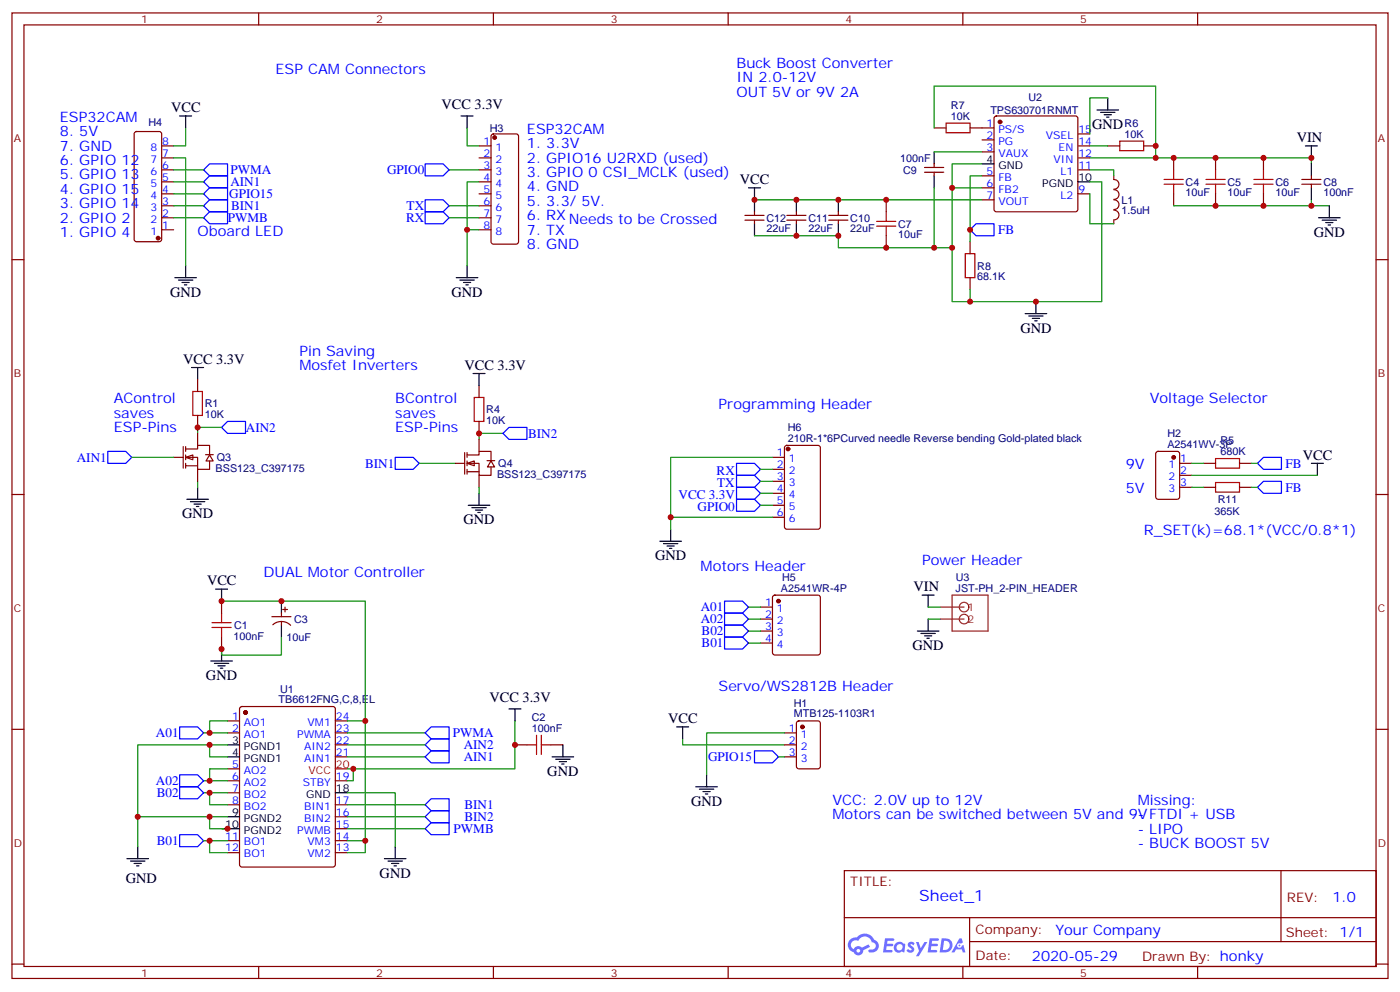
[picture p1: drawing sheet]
<svg xmlns="http://www.w3.org/2000/svg" width="412mm" height="292mm" viewBox="0 0 412 292" stroke-linecap="round" stroke-linejoin="round" font-family="sans-serif">
<g fill="none" stroke="#870000" stroke-width=".35">
<path d="M3.5 3.8h405.4v284.3h-405.4zM7.1 7.3h398.2v277.3h-398.2zM76.2 3.8v3.5M145.3 3.8v3.5M214.5 3.8v3.5M283.6 3.8v3.5M352.8 3.8v3.5M3.5 76.5h3.6M405.3 76.5h3.6M3.5 145.6h3.6M405.3 145.6h3.6M3.5 214.8h3.6"/>
<path d="M405.3 214.8h3.6M248.7 256.4h156.6v28.2h-156.6zM377.3 256.4v20.9M248.7 270.2h156.5M285.6 277.3h119.6M285.6 270.2v14.2M3.5 283.9h3.6M76.2 284.6v3.5M145.3 284.6v3.5M214.5 284.6v3.5M283.6 284.6v3.5M352.8 284.6v3.5"/>
<path d="M405.3 283.9h3.6"/>
</g>
<g fill="#5487ff">
<path d="M267.7 277.6a1.22 1.22 0 0 1 1.7 .2l-.4 .6a.47 .47 0 0 0-.3-.4 .47 .47 0 0 0-.5 .2l.1 .2a1.14 1.14 0 0 1 .8 1.8 1.14 1.14 0 0 1-1.9 0l-.2-.2 .5-.6 .7 .5a.29 .29 0 0 0 .3-.3 .29 .29 0 0 0-.2-.3 1.04 1.04 0 0 1-.6-1.7z"/>
<path d="M260.7 276.3h2.4l.3 .2-.2 .5-1.8 .1-.1 .8h1.5l.3 .4-.3 .4h-1.6l-.2 1.1h1.7l.2 .3-.2 .3-2.6 .1z"/>
<path d="M273.8 276.3h2.4l.3 .2-.1 .5-1.8 .1-.2 .8h1.6l.3 .4-.4 .4h-1.6l-.1 1.1h1.7l.2 .3-.2 .3-2.6 .1z"/>
<path d="M282.6 276.3h.7l.3 1.3-.6 .3a.69 .69 0 0 0-1 .3 .69 .69 0 0 0 .4 .9 .69 .69 0 0 0 .9-.6l.5-.2 .6 2.2h-.8l-.2-.9h-1.8l-.5 .9h-.8z"/>
<path d="M269.8 277.4h.8l.6 1.8 1.1-1.8h.9l-2.6 4.2h-.8l.9-1.5z"/>
<path d="M277.4 276.3l-.6 4.2h1.3a2.11 2.11 0 0 0 2.5-2.1 2.11 2.11 0 0 0-2.5-2.1zM278.1 277.1a1.39 1.39 0 0 1 1.7 1.4 1.39 1.39 0 0 1-1.8 1.3h-.3z"/>
<path d="M263.7 277.9a1.54 1.54 0 0 0-.1 2.2 1.54 1.54 0 0 0 2.2 .1l.6 .3 .3-2.3-.2-.3h-.4a1.49 1.49 0 0 0-2.4 0zM264 278.9a.94 .94 0 0 1 1.8 0 .94 .94 0 0 1-1.8 0z"/>
<path d="M250.4 276.7a2.18 2.18 0 0 0 1.1 3.7 1.44 1.44 0 0 0 1.6 .9 1.44 1.44 0 0 0 1.2-1.4l2-1.1-.5-.7-1.9 1a1.47 1.47 0 0 0-2.4 .4 1.39 1.39 0 0 1-.7-1.9 1.39 1.39 0 0 1 2-.5 2.12 2.12 0 0 1 2.2-1.3 2.12 2.12 0 0 1 1.9 1.7 1.14 1.14 0 0 1 1.1 1.4 1.14 1.14 0 0 1-1.7 .7 .43 .43 0 0 0-.5 .4 .43 .43 0 0 0 .4 .5 1.98 1.98 0 0 0 2.5-1.2 1.98 1.98 0 0 0-1.2-2.6 3.1 3.1 0 0 0-5.3-.6l-.9 .1zM252.3 280a.55 .55 0 0 1 1.1 0 .55 .55 0 0 1-1.1 0z"/>
<circle cx="282.6" cy="278.4" r=".26"/>
</g>
<g fill="#870000" stroke="#870000" stroke-width=".35">
<circle cx="72.3" cy="209.8" r=".53"/>
<circle cx="145.7" cy="40.5" r=".53"/>
<circle cx="46.6" cy="70.1" r=".53"/>
<circle cx="229.3" cy="177" r=".53"/>
<circle cx="294.6" cy="35.9" r=".53"/>
<circle cx="345.7" cy="134.7" r=".53"/>
<circle cx="232.1" cy="132.2" r=".53"/>
</g>
<g fill="none" stroke="#870000" stroke-width=".35">
<path d="M39.7 38.9l.5-.2h6.7l.7 .5v31.3l-.2 .5-.5 .2h-6.7l-.5-.2-.2-.5v-31.1zM144.9 39.6l.4-.2h6.7l.7 .5 .1 31.3-.3 .5-.5 .2h-6.7l-.5-.2-.2-.5v-31.1zM275.2 37.7h3.5M285.8 37.7h7M293 34.4l.5-.3h23.3l.5 .3 .2 .5v26.8l-.2 .5-.5 .2h-23.3l-.5-.3-.2-.4v-26.8zM317.5 39.4h3.5M47.6 43h3.6M47.6 46.5h3.6M47.6 50h3.6M47.6 53.6h3.6M47.6 57.1h3.6M141.1 43h3.5"/>
<path d="M141.1 46.5h3.5M141.1 50h3.5M141.1 53.6h3.5M141.1 57.1h3.5M261.1 58.8v3.6M272.3 50.7h5.7M272.3 49.3h5.7M275.2 48.3v1M275.2 50.7v1.1M289.3 41.2h3.5M289.3 44.7h3.5M289.3 51.8h3.5"/>
<path d="M289.3 55.3h3.5M289.3 58.8h3.5M317.5 43h3.5M317.5 46.5h3.5M317.5 50h3.5M317.5 57.1h3.5M326.3 43h3.5M328.1 51.8v1.1a1.41 1.41 0 0 1 1.5 1.4 1.41 1.41 0 0 1-1.5 1.4M328.1 55.9a1.41 1.41 0 0 1 1.5 1.4 1.41 1.41 0 0 1-1.5 1.4M328.1 58.9a1.41 1.41 0 0 1 1.5 1.4 1.41 1.41 0 0 1-1.5 1.4M336.9 43h3.5M345.7 46.5v3.5"/>
<path d="M345.7 57.1v3.5M358.1 46.5v3.5M358.1 57.1v3.5M372.2 46.5v3.5M372.2 57.1v3.5M383.5 54.3h5.6M383.5 52.8h5.6M386.3 51.8v1M386.3 54.3v1M47.6 60.6h3.6M47.6 64.1h3.6M47.6 67.7h3.6"/>
<path d="M141.1 60.6h3.5M141.1 64.1h3.5M141.1 67.7h3.5M219.4 63.4h5.7M219.4 64.8h5.7M222.2 62.4v1M222.2 64.8v1.1M231.8 63.4h5.6M231.8 64.8h5.6M234.6 62.4v1M234.6 64.8v1.1M244.1 63.4h5.7"/>
<path d="M244.1 64.8h5.7M246.9 62.4v1M246.9 64.8v1.1M261.1 69.4v3.6M285.8 71.2v3.5M328.1 64.8v1.1M328.1 61.9a1.41 1.41 0 0 1 1.5 1.4 1.41 1.41 0 0 1-1.5 1.4M285.8 81.8v3.5M58.2 111.8v3.5M141.1 113.5v3.6M58.2 122.3v3.6M141.1 124.1v3.5"/>
<path d="M227.5 134.7h3.6M227.5 138.2h3.6M231.3 131.4l.5-.2h9.1l.7 .4 .1 23.6-.5 .6-9.4 .1-.7-.5v-23.5zM340.7 133.1l.4-.2h5.7l.6 .5 .1 12.9-.5 .7h-5.9l-.6-.4-.1-13zM347.5 136.5h3.5M347.5 140h3.5M354.5 136.5h3.6M365.1 136.5h3.6M227.5 141.7h3.6M227.5 145.3h3.6M227.5 148.8h3.6M227.5 152.3h3.6"/>
<path d="M347.5 143.5h3.5M354.5 143.5h3.6M365.1 143.5h3.6M65.3 177v3.6M83.3 179.5h1.4M84 178.8v1.4M224 178.8h3.5M227.8 175.5l.4-.2h12.7l.5 .2 .3 .5v16.2l-.3 .5-.5 .2h-12.7l-.5-.2-.2-.5v-16.2zM65.3 187.6v3.5M80.1 181.6h5.6M80.4 184a3.8 3.8 0 0 1 5.2 .2M82.9 180.6v1"/>
<path d="M82.9 183v1.1M224 182.3h3.5M224 185.8h3.5M224 189.4h3.5M67 212.3h3.6M67 215.8h3.6M70.8 208.3l.5-.2h26.8l.6 .4 .1 46.1-.5 .7h-27l-.7-.4v-46.1zM98.8 212.3h3.5M98.8 215.8h3.5M98.8 219.4h3.5M151.7 219.4h3.5M162.3 219.4h3.5"/>
<path d="M67 226.4h3.6M67 229.9h3.6M67 233.5h3.6M67 237h3.6M98.8 229.9h3.5M98.8 237h3.5M98.8 222.9h3.5M67 247.6h3.6M67 251.1h3.6M98.8 247.6h3.5M98.8 251.1h3.5M98.8 244.1h3.5"/>
<path d="M98.8 240.5h3.5"/>
</g>
<g fill="none" stroke="#000" stroke-width=".35">
<path d="M52.9 34.1h3.5M54.7 34.1v3.6M135.8 34.1h3.5M137.6 34.1v3.6M323.1 32.4h6.4M324.2 33.1h4.2M325.3 33.8h2.1M326 34.5h.7M326.3 28.9v3.5M220.5 55.3h3.5M222.2 55.3v7.1M234.6 58.8v3.6"/>
<path d="M246.9 58.8v3.6M275.2 44.7v3.6M275.2 51.8v3.5M289.3 48.3h3.5M317.5 53.6h3.5M384.5 43h3.6M386.3 43v3.5M386.3 48.3v3.5M386.3 55.3v3.5M54.7 78.2v3.6M137.6 78.2v3.6M222.2 65.9v3.5"/>
<path d="M234.6 65.9v3.5M246.9 65.9v3.5M388.4 64.1h6.4M389.5 64.8h4.2M390.5 65.5h2.1M391.2 66.3h.7M391.6 60.6v3.5M51.5 81.8h6.4M52.6 82.5h4.2M53.6 83.2h2.1M54.3 83.9h.7M134.4 81.8h6.4"/>
<path d="M135.5 82.5h4.2M136.5 83.2h2.1M137.2 83.9h.7M302 92.4h6.3M303 93.1h4.3M304.1 93.8h2.1M304.8 94.5h.7M305.2 88.8v3.6M56.4 108.2h3.6M58.2 108.2v3.6M139.3 110h3.6M141.1 110v3.5"/>
<path d="M386.3 136.5h3.5M388.1 136.5v3.5M55 147h6.4M56.1 147.7h4.2M57.1 148.4h2.2M57.9 149.2h.7M58.2 143.5v3.5M137.9 148.8h6.4M139 149.5h4.2M140.1 150.2h2.1M140.8 150.9h.7M141.1 145.3v3.5"/>
<path d="M194.4 159.4h6.3M197.6 155.9v3.5M63.5 173.5h3.5M65.3 173.5v3.5M82.9 177v3.6M195.4 160.1h4.3M196.5 160.8h2.1M197.2 161.5h.7M271.6 175.3h3.6M273.4 175.3v3.5M62.1 194.7h6.3M63.1 195.4h4.3"/>
<path d="M64.2 196.1h2.1M64.9 196.8h.7M65.3 191.1v3.6M82.9 184.1v3.5M270.2 185.8h6.4M271.3 186.5h4.2M272.3 187.3h2.2M273 188h.8M273.4 182.3v3.5M67 219.4h3.6M149.9 208.8h3.6M151.7 208.8v3.5"/>
<path d="M165.8 219.4v3.5M199.3 214.1h3.5M201.1 214.1v3.5M67 222.9h3.6M98.8 233.5h3.5M162.6 222.9h6.4M163.7 223.6h4.2M164.7 224.3h2.2M165.5 225h.7M205 231.7h6.3M206 232.4h4.3M207.1 233.1h2.1"/>
<path d="M207.8 233.8h.7M208.1 228.2v3.5M37.4 252.9h6.3M38.5 253.6h4.2M39.5 254.3h2.1M40.2 255h.7M40.6 249.3v3.6M67 240.5h3.6M67 244.1h3.6M113.2 252.9h6.4M114.3 253.6h4.2M115.4 254.3h2.1"/>
<path d="M116.1 255h.7M116.4 249.3v3.6"/>
</g>
<path d="M98.8 226.4h3.5" fill="none" stroke="#f00" stroke-width=".35"/>
<g fill="none" stroke="#008700" stroke-width=".35">
<path d="M54.7 37.7v5.3h-3.5M137.6 37.7v5.3h3.5M275.2 37.7v-12.4h65.2v21.2M326.3 28.9h-5.3v10.5M51.2 46.5h3.5v31.7M51.2 50h8.8M51.2 53.6h8.8M51.2 57.1h8.8M132.3 50h8.8M141.1 53.6h-3.5v24.6M222.2 58.8h67.1M275.2 55.3v17.7h-28.3v-3.6h-24.7"/>
<path d="M275.2 44.7h14.1M280.5 55.3h8.8M289.3 48.3h-8.8v24.7h-5.3M289.3 51.8h-3.5v19.4M321 50h7.1v1.8M321 57.1v8.8h7.1M321 46.5h65.3v1.8M321 53.6h3.6v35.2h-44.1v-15.8M321 43h5.3M386.3 58.8v1.8M51.2 60.6h8.8M51.2 64.1h8.8"/>
<path d="M137.6 67.7h3.5M345.7 60.6h45.9M285.8 85.3v3.5M65.3 125.9h-7.1v1.7M148.2 127.6h-7.1v1.8M227.5 134.7h-29.9v21.2M351 136.5h3.5M351 140h37.1M368.7 136.5h1.7M58.2 141.7v1.8M197.6 152.3h29.9M351 143.5h3.5"/>
<path d="M368.7 143.5h1.7M65.3 177h42.3v74.1h-5.3M220.5 178.8h3.5M273.4 178.8h3.5M82.9 187.6v5.3h-17.6v-1.8M220.5 182.3h3.5M220.5 185.8h3.5M220.5 189.4h3.5M273.4 182.3h3.5M60 215.8h7M61.7 219.4v3.5h5.3M67 212.3h-5.3v3.5"/>
<path d="M67 219.4h-26.4v29.9M102.3 212.3h5.3M102.3 215.8h22.9M102.3 219.4h22.9M151.7 212.3v14.1h-49.4M201.1 217.6v1.8h30M60 229.9h7M60 233.5h7M61.7 233.5v3.5h5.3M67 226.4h-5.3v3.5M102.3 233.5h14.1v15.8M102.3 222.9h22.9"/>
<path d="M102.3 237h22.9M104.1 226.4v3.5h-1.8M40.6 240.5h26.4M60 247.6h1.7M61.7 240.5v3.6h5.3h-1.7M67 247.6h-5.3v3.5h5.3M102.3 247.6h5.3M102.3 240.5h22.9M102.3 244.1h22.9"/>
</g>
<g fill="none" stroke="#00f" stroke-width=".35">
<path d="M60 50l1.7-1.7h5.3v3.5h-5.3zM60 57.1l1.7-1.8h5.3v3.5h-5.3zM61.7 51.8h5.3v3.5h-5.3l-1.7-1.7zM125.2 58.8h5.3l1.8 1.8-1.8 1.8h-5.3zM125.2 48.3h5.3l1.8 1.7-1.8 1.8h-5.3zM60 60.6l1.7-1.8h5.3v3.6h-5.3zM60 64.1l1.7-1.7h5.3v3.5h-5.3zM125.2 62.4h5.3l1.8 1.7-1.8 1.8h-5.3zM285.8 67.7l1.7-1.8h5.3v3.5h-5.3zM31.7 132.9h5.3l1.8 1.8-1.8 1.8h-5.3zM65.3 125.9l1.7-1.8h5.3v3.5h-5.3zM116.4 134.7h5.3l1.8 1.8-1.8 1.7h-5.3z"/>
<path d="M148.2 127.6l1.7-1.7h5.3v3.5h-5.3zM217 140h5.2l1.8 1.7-1.8 1.8h-5.2zM217 136.5h5.2l1.8 1.7-1.8 1.8h-5.2zM370.4 136.5l1.8-1.8h5.3v3.5h-5.3zM217 147h5.2l1.8 1.8-1.8 1.8h-5.2zM217 143.5h5.2l1.8 1.8-1.8 1.7h-5.2zM370.4 143.5l1.8-1.8h5.3v3.6h-5.3zM213.4 177h5.3l1.8 1.8-1.8 1.8h-5.3zM213.4 180.6h5.3l1.8 1.7-1.8 1.8h-5.3zM213.4 184.1h5.3l1.8 1.7-1.8 1.8h-5.3zM213.4 187.6h5.3l1.8 1.8-1.8 1.7h-5.3zM52.9 214.1h5.3l1.8 1.7-1.8 1.8h-5.3z"/>
<path d="M125.2 215.8l1.8-1.7h5.3v3.5h-5.3zM125.2 219.4l1.8-1.8h5.3v3.5h-5.3zM52.9 228.2h5.3l1.8 1.7-1.8 1.8h-5.3zM52.9 231.7h5.3l1.8 1.8-1.8 1.7h-5.3zM125.2 222.9l1.8-1.8h5.3v3.5h-5.3zM125.2 237l1.8-1.8h5.3v3.6h-5.3zM222.2 221.1h5.3l1.8 1.8-1.8 1.7h-5.3zM52.9 245.8h5.3l1.8 1.8-1.8 1.7h-5.3zM125.2 244.1l1.8-1.8h5.3v3.5h-5.3zM125.2 240.5l1.8-1.7h5.3v3.5h-5.3z"/>
</g>
<g fill="none" stroke="#a10000" stroke-width=".35">
<path d="M278.7 36.3h7.1v2.8h-7.1zM329.8 41.6h7.1v2.8h-7.1zM342.9 52.8h5.6M342.9 54.3h5.6M345.7 50v2.8M345.7 54.3v2.8M355.2 52.8h5.7M355.2 54.3h5.7M358.1 50v2.8M358.1 54.3v2.8M369.4 52.8h5.6M369.4 54.3h5.6"/>
<path d="M372.2 50v2.8M372.2 54.3v2.8M258.2 65.2h5.7M258.2 66.6h5.7M261.1 62.4v2.8M261.1 66.6v2.8M284.3 74.7h2.9v7.1h-2.9zM56.8 115.3h2.8v7h-2.8zM139.7 117.1h2.8v7h-2.8zM358.1 135h7v2.9h-7zM358.1 142.1h7v2.8h-7zM62.4 184.8h5.7"/>
<path d="M62.4 183.4h5.7M65.3 180.6v2.8M65.3 184.8v2.8M155.2 219.4h2.8M158 216.5v5.7M159.5 216.5v5.7M159.5 219.4h2.8"/>
</g>
<g fill="none" stroke="#8c2424" stroke-width=".35">
<path d="M276.9 178.8h7.1M280.5 175.3h10.5v10.5h-10.5zM276.9 182.3h7.1"/>
<circle cx="284" cy="178.8" r="1.41"/>
<circle cx="284" cy="182.3" r="1.41"/>
</g>
<path d="M54.7 134.7l2.1-.7v1.4z" fill="#fff" stroke="#870000" stroke-width=".35"/>
<path d="M51.2 134.7h2.8M54 131.5v6.4M54.7 132.2h3.5v-1h3.5v2.8M54.7 134.7h3.5v3.5h3.5v-2.5M54.7 137.2h3.5M54.7 131.5v1.4M54.7 134v1.4M54.7 136.5v1.4M58.2 127.6v3.6M58.2 138.2v3.5M60.6 133.9h2.2M61.7 134l1.1 1.7h-2.1z" fill="none" stroke="#870000" stroke-width=".35"/>
<path d="M137.6 136.5l2.1-.8v1.5z" fill="#fff" stroke="#870000" stroke-width=".35"/>
<g fill="none" stroke="#870000" stroke-width=".35">
<path d="M134.1 136.5h2.8M136.9 133.3v6.3M137.6 134h3.5v-1.1h3.5v2.8M137.6 136.5h3.5v3.5h3.5v-2.5M137.6 138.9h3.5M137.6 133.3v1.4M137.6 135.7v1.5M137.6 138.2v1.4M141.1 129.4v3.5M141.1 140v3.5M143.5 135.7h2.2M144.6 135.7l1.1 1.8h-2.1z"/>
<path d="M231.1 215.8h3.5M231.1 219.4h3.5M234.8 212.5l.5-.2h5.6l.7 .4 .1 13-.5 .7h-5.9l-.6-.4-.1-13zM231.1 222.9h3.5"/>
</g>
<circle cx="236.4" cy="214.1" r=".53" fill="#870000" stroke="#870000" stroke-width=".35"/>
<path d="M132.3 60.6h8.8M132.3 64.1h8.8M38.8 134.7h12.4M123.5 136.5h10.6M224 138.2h3.5M141.1 143.5v1.8M224 141.7h3.5M224 148.8h3.5M224 145.3h3.5M231.1 215.8h-23v12.4M229.3 222.9h1.8" fill="none" stroke="#008700" stroke-width=".35"/>
<g fill="#c00">
<circle cx="197.6" cy="152.3" r=".88"/>
<circle cx="280.5" cy="55.3" r=".88"/>
<circle cx="305.2" cy="88.8" r=".88"/>
<circle cx="280.5" cy="73" r=".88"/>
<circle cx="222.3" cy="58.8" r=".88"/>
<circle cx="372.2" cy="46.5" r=".88"/>
<circle cx="386.3" cy="46.5" r=".88"/>
<circle cx="340.4" cy="46.5" r=".88"/>
<circle cx="340.4" cy="43" r=".88"/>
<circle cx="372.2" cy="60.6" r=".88"/>
<circle cx="358.1" cy="60.6" r=".88"/>
<circle cx="358.1" cy="46.5" r=".88"/>
<circle cx="345.7" cy="46.5" r=".88"/>
<circle cx="151.7" cy="219.4" r=".88"/>
<circle cx="65.3" cy="177" r=".88"/>
<circle cx="107.6" cy="247.6" r=".88"/>
<circle cx="107.6" cy="212.3" r=".88"/>
<circle cx="65.3" cy="191.1" r=".88"/>
<circle cx="58.2" cy="125.9" r=".88"/>
<circle cx="61.7" cy="247.6" r=".88"/>
<circle cx="61.7" cy="229.9" r=".88"/>
<circle cx="61.7" cy="233.5" r=".88"/>
<circle cx="61.7" cy="215.8" r=".88"/>
<circle cx="61.7" cy="219.4" r=".88"/>
<circle cx="67" cy="244.1" r=".88"/>
<circle cx="61.7" cy="240.5" r=".88"/>
<circle cx="137.6" cy="67.7" r=".88"/>
<circle cx="141.1" cy="127.6" r=".88"/>
<circle cx="40.6" cy="240.5" r=".88"/>
<circle cx="82.9" cy="177" r=".88"/>
<circle cx="386.3" cy="60.6" r=".88"/>
<circle cx="261.1" cy="73" r=".88"/>
<circle cx="275.2" cy="73" r=".88"/>
<circle cx="246.9" cy="69.4" r=".88"/>
<circle cx="234.6" cy="69.4" r=".88"/>
<circle cx="234.6" cy="58.8" r=".88"/>
<circle cx="246.9" cy="58.8" r=".88"/>
<circle cx="261.1" cy="58.8" r=".88"/>
<circle cx="285.8" cy="88.8" r=".88"/>
<circle cx="285.8" cy="67.7" r=".88"/>
<circle cx="104.1" cy="226.4" r=".88"/>
</g>
<text font-size="4.6" fill="#00f" x="270.8" y="265.4">Sheet_1</text>
<g font-size="4.2" fill="#00f">
<text x="81.1" y="21.8">ESP CAM Connectors</text>
<text x="217" y="20">Buck Boost Converter</text>
<text x="217" y="24.3">IN 2.0-12V</text>
<text x="217" y="28.5">OUT 5V or 9V 2A</text>
<text x="17.6" y="35.9">ESP32CAM</text>
<text x="17.6" y="40.1">8. 5V</text>
<text x="155.2" y="39.4">ESP32CAM</text>
<text x="17.6" y="44.4">7. GND</text>
<text x="155.2" y="43.7">1. 3.3V</text>
<text x="155.2" y="47.9">2. GPIO16 U2RXD (used)</text>
<text x="17.6" y="48.6">6. GPIO 12</text>
<text x="17.6" y="52.8">5. GPIO 13</text>
<text x="155.2" y="52.1">3. GPIO 0 CSI_MCLK (used)</text>
<text x="17.6" y="57.1">4. GPIO 15</text>
<text x="155.2" y="56.4">4. GND</text>
<text x="17.6" y="61.3">3. GPIO 14</text>
<text x="17.6" y="65.5">2. GPIO 2</text>
<text x="155.2" y="60.6">5. 3.3/ 5V.</text>
<text x="155.2" y="64.8">6. RX</text>
<text x="167.6" y="65.9">Needs to be Crossed</text>
<text x="17.6" y="69.8">1. GPIO 4</text>
<text x="58.2" y="69.4">Oboard LED</text>
<text x="155.2" y="69.1">7. TX</text>
<text x="155.2" y="73.3">8. GND</text>
<text x="88.2" y="104.7">Pin Saving</text>
<text x="88.2" y="108.9">Mosfet Inverters</text>
<text x="33.5" y="118.8">AControl</text>
<text x="116.4" y="118.8">BControl</text>
<text x="338.7" y="118.8">Voltage Selector</text>
<text x="33.5" y="123">saves</text>
<text x="116.4" y="123">saves</text>
<text x="211.7" y="120.6">Programming Header</text>
<text x="33.5" y="127.3">ESP-Pins</text>
<text x="116.4" y="127.3">ESP-Pins</text>
<text x="331.6" y="138.2">9V</text>
<text x="331.6" y="145.3">5V</text>
<text x="336.9" y="157.6">R_SET(k)=68.1*(VCC/0.8*1)</text>
<text x="271.6" y="166.4">Power Header</text>
<text x="77.6" y="170">DUAL Motor Controller</text>
<text x="206.4" y="168.2">Motors Header</text>
<text x="211.7" y="203.5">Servo/WS2812B Header</text>
<text x="245.2" y="237">VCC: 2.0V up to 12V</text>
<text x="335.1" y="237">Missing:</text>
<text x="245.2" y="241.2">Motors can be switched between 5V and 9V</text>
<text x="335.1" y="241.2">- FTDI + USB</text>
<text x="335.1" y="245.5">- LIPO</text>
<text x="335.1" y="249.7">- BUCK BOOST 5V</text>
<text x="392.5" y="265.7">1.0</text>
<text x="310.9" y="275.2">Your Company</text>
<text x="304" y="283">2020-05-29</text>
</g>
<g font-size="4.2">
<text x="50.4" y="33.1">VCC</text>
<text x="130.1" y="32">VCC 3.3V</text>
<text x="321.7" y="38">GND</text>
<text x="382" y="41.9">VIN</text>
<text x="218" y="54.2">VCC</text>
<text x="387" y="69.8">GND</text>
<text x="50.1" y="87.4">GND</text>
<text x="133" y="87.4">GND</text>
<text x="300.6" y="98">GND</text>
<text x="53.9" y="107.1">VCC 3.3V</text>
<text x="136.8" y="108.9">VCC 3.3V</text>
<text x="383.8" y="135.4">VCC</text>
<text x="53.6" y="152.7">GND</text>
<text x="136.5" y="154.4">GND</text>
<text x="193" y="165">GND</text>
<text x="61" y="172.4">VCC</text>
<text x="269.1" y="174.2">VIN</text>
<text x="268.8" y="191.5">GND</text>
<text x="60.7" y="200.3">GND</text>
<text x="144.2" y="206.7">VCC 3.3V</text>
<text x="196.8" y="213">VCC</text>
<text x="161.2" y="228.5">GND</text>
<text x="203.6" y="237.3">GND</text>
<text x="37" y="259.9">GND</text>
<text x="111.8" y="258.5">GND</text>
</g>
<g font-size="3.9" fill="#00f">
<text x="67.9" y="51.3">PWMA</text>
<text x="114" y="51.3">GPIO0</text>
<text x="67.5" y="58.3">GPIO15</text>
<text x="67.8" y="54.8">AIN1</text>
<text x="67.1" y="65.4">PWMB</text>
<text x="68.1" y="61.9">BIN1</text>
<text x="119.6" y="65.4">RX</text>
<text x="119.8" y="61.8">TX</text>
<text x="294" y="69">FB</text>
<text x="72.4" y="127.1">AIN2</text>
<text x="155.6" y="128.9">BIN2</text>
<text x="22.6" y="135.9">AIN1</text>
<text x="107.5" y="137.7">BIN1</text>
<text x="378.7" y="137.8">FB</text>
<text x="211.1" y="140">RX</text>
<text x="211.3" y="143.5">TX</text>
<text x="199.9" y="147">VCC 3.3V</text>
<text x="378.7" y="144.8">FB</text>
<text x="205.5" y="150.6">GPIO0</text>
<text x="206.4" y="180">A01</text>
<text x="206.4" y="183.6">A02</text>
<text x="206.7" y="187.1">B02</text>
<text x="206.7" y="190.6">B01</text>
<text x="45.9" y="217.1">A01</text>
<text x="133.4" y="217.1">PWMA</text>
<text x="136.6" y="220.6">AIN2</text>
<text x="136.6" y="224.1">AIN1</text>
<text x="208.6" y="224.2">GPIO15</text>
<text x="45.9" y="231.2">A02</text>
<text x="46.2" y="234.7">B02</text>
<text x="136.8" y="238.2">BIN1</text>
<text x="133.6" y="245.3">PWMB</text>
<text x="136.8" y="241.8">BIN2</text>
<text x="46.2" y="248.8">B01</text>
</g>
<g font-size="3.9" fill="#800">
<text x="250.5" y="261">TITLE:</text>
<text x="379.1" y="265.7">REV:</text>
<text x="287.4" y="275.2">Company:</text>
<text x="378.7" y="275.8">Sheet: 1/1</text>
<text x="287.4" y="282.9">Date:</text>
<text x="336.4" y="282.9">Drawn By: honky</text>
</g>
<g font-size="3.2" fill="#800">
<text x="41.6" y="6.8">1</text>
<text x="110.8" y="6.8">2</text>
<text x="179.9" y="6.8">3</text>
<text x="249.1" y="6.8">4</text>
<text x="318.2" y="6.8">5</text>
<text x="4.1" y="41.9">A</text>
<text x="405.9" y="41.9">A</text>
<text x="4.1" y="111.1">B</text>
<text x="405.9" y="111.1">B</text>
<text x="4.1" y="180.2">C</text>
<text x="405.9" y="180.2">C</text>
<text x="4.1" y="249.3">D</text>
<text x="405.9" y="249.3">D</text>
<text x="41.6" y="287.6">1</text>
<text x="110.8" y="287.6">2</text>
<text x="179.9" y="287.6">3</text>
<text x="249.1" y="287.6">4</text>
<text x="318.2" y="287.6">5</text>
</g>
<g font-size="3.2" fill="#000080">
<text x="303" y="29.9">U2</text>
<text x="280.1" y="35.2">10K</text>
<text x="280.1" y="32.1">R7</text>
<text x="291.7" y="33.6">TPS630701RNMT</text>
<text x="43.7" y="37.1">H4</text>
<text x="144.2" y="38.8">H3</text>
<text x="331.3" y="40.5">10K</text>
<text x="331.3" y="37.4">R6</text>
<text x="265.2" y="47.7">100nF</text>
<text x="266" y="51.2">C9</text>
<text x="349.2" y="57.9">10uF</text>
<text x="349.2" y="54.7">C4</text>
<text x="361.6" y="57.9">10uF</text>
<text x="361.6" y="54.7">C5</text>
<text x="375.7" y="57.9">10uF</text>
<text x="375.7" y="54.7">C6</text>
<text x="389.8" y="57.9">100nF</text>
<text x="389.8" y="54.7">C8</text>
<text x="225.8" y="65.3">C12</text>
<text x="238.1" y="65.3">C11</text>
<text x="250.5" y="65.3">C10</text>
<text x="330.3" y="63.1">1.5uH</text>
<text x="330.3" y="60">L1</text>
<text x="225.8" y="68.4">22uF</text>
<text x="238.1" y="68.4">22uF</text>
<text x="250.5" y="68.4">22uF</text>
<text x="264.6" y="70.2">10uF</text>
<text x="264.6" y="67.1">C7</text>
<text x="287.9" y="82.6">68.1K</text>
<text x="287.9" y="79.4">R8</text>
<text x="60.3" y="120">R1</text>
<text x="60.3" y="123.1">10K</text>
<text x="143.2" y="124.9">10K</text>
<text x="143.2" y="121.7">R4</text>
<text x="232" y="130.1">210R-1*6PCurved needle Reverse bending Gold-plated black</text>
<text x="232" y="126.9">H6</text>
<text x="343.9" y="131.9">A2541WV-3P</text>
<text x="343.9" y="128.7">H2</text>
<text x="359.5" y="130.9">R5</text>
<text x="63.9" y="135.7">Q3</text>
<text x="146.8" y="137.5">Q4</text>
<text x="359.5" y="134">680K</text>
<text x="63.5" y="138.9">BSS123_C397175</text>
<text x="146.4" y="140.7">BSS123_C397175</text>
<text x="358.7" y="148.2">R11</text>
<text x="357.7" y="151.7">365K</text>
<text x="230.4" y="171">H5</text>
<text x="281.5" y="171">U3</text>
<text x="230.1" y="174.2">A2541WR-4P</text>
<text x="281.5" y="174.2">JST-PH_2-PIN_HEADER</text>
<text x="69" y="185.2">C1</text>
<text x="86.6" y="183.5">C3</text>
<text x="68.8" y="188.4">100nF</text>
<text x="84.4" y="188.8">10uF</text>
<text x="82.1" y="207">TB6612FNG,C,8,EL</text>
<text x="82.5" y="204.1">U1</text>
<text x="233.8" y="208.1">H1</text>
<text x="156.6" y="215.5">100nF</text>
<text x="156.6" y="212.4">C2</text>
<text x="233.8" y="211.2">MTB125-1103R1</text>
</g>
<g font-size="3.2" fill="#00f">
<text x="290.6" y="37.3">1</text>
<text x="290.6" y="40.9">2</text>
<text x="294.1" y="39.1">PS/S</text>
<text x="308.1" y="40.9">VSEL</text>
<text x="317.7" y="39.1">15</text>
<text x="44.3" y="47.9">7</text>
<text x="44.3" y="44.4">8</text>
<text x="47.8" y="46.1">7</text>
<text x="47.8" y="42.6">8</text>
<text x="142.4" y="42.6">1</text>
<text x="142.4" y="46.1">2</text>
<text x="145.9" y="44.4">1</text>
<text x="145.9" y="47.9">2</text>
<text x="290.6" y="44.4">3</text>
<text x="294.1" y="42.6">PG</text>
<text x="294.1" y="46.1">VAUX</text>
<text x="310.3" y="47.9">VIN</text>
<text x="311.8" y="44.4">EN</text>
<text x="317.7" y="46.1">12</text>
<text x="317.7" y="42.6">14</text>
<text x="44.3" y="51.4">6</text>
<text x="47.8" y="53.2">5</text>
<text x="47.8" y="49.7">6</text>
<text x="142.4" y="49.7">3</text>
<text x="142.4" y="53.2">4</text>
<text x="145.9" y="51.4">3</text>
<text x="290.6" y="51.4">5</text>
<text x="294.1" y="53.2">FB</text>
<text x="312.4" y="51.4">L1</text>
<text x="317.7" y="49.7">11</text>
<text x="44.3" y="58.5">4</text>
<text x="44.3" y="55">5</text>
<text x="47.8" y="56.7">4</text>
<text x="142.4" y="56.7">5</text>
<text x="145.9" y="55">4</text>
<text x="145.9" y="58.5">5</text>
<text x="290.6" y="55">6</text>
<text x="290.6" y="58.5">7</text>
<text x="294.1" y="56.7">FB2</text>
<text x="312.4" y="58.5">L2</text>
<text x="317.7" y="56.7">9</text>
<text x="44.3" y="65.5">2</text>
<text x="44.3" y="62">3</text>
<text x="47.8" y="63.8">2</text>
<text x="47.8" y="60.3">3</text>
<text x="142.4" y="60.3">6</text>
<text x="142.4" y="63.8">7</text>
<text x="145.9" y="62">6</text>
<text x="145.9" y="65.5">7</text>
<text x="294.1" y="60.3">VOUT</text>
<text x="44.3" y="69.1">1</text>
<text x="47.8" y="67.3">1</text>
<text x="142.4" y="67.3">8</text>
<text x="145.9" y="69.1">8</text>
<text x="228.9" y="134.3">1</text>
<text x="228.9" y="137.9">2</text>
<text x="232.4" y="136.1">1</text>
<text x="344.2" y="137.9">1</text>
<text x="347.7" y="136.1">1</text>
<text x="228.9" y="141.4">3</text>
<text x="232.4" y="139.6">2</text>
<text x="232.4" y="143.2">3</text>
<text x="344.2" y="141.4">2</text>
<text x="347.7" y="139.6">2</text>
<text x="347.7" y="143.2">3</text>
<text x="228.9" y="144.9">4</text>
<text x="228.9" y="148.4">5</text>
<text x="232.4" y="146.7">4</text>
<text x="344.2" y="144.9">3</text>
<text x="228.9" y="152">6</text>
<text x="232.4" y="150.2">5</text>
<text x="232.4" y="153.7">6</text>
<text x="225.3" y="178.4">1</text>
<text x="225.3" y="182">2</text>
<text x="225.3" y="185.5">3</text>
<text x="228.8" y="180.2">1</text>
<text x="228.8" y="183.7">2</text>
<text x="225.3" y="189">4</text>
<text x="228.8" y="187.3">3</text>
<text x="228.8" y="190.8">4</text>
<text x="68.4" y="211.9">1</text>
<text x="68.4" y="215.5">2</text>
<text x="71.9" y="213.7">AO1</text>
<text x="90.6" y="213.7">VM1</text>
<text x="99" y="215.5">23</text>
<text x="99" y="211.9">24</text>
<text x="232.4" y="215.5">1</text>
<text x="71.9" y="217.2">AO1</text>
<text x="87.6" y="217.2">PWMA</text>
<text x="89.6" y="220.8">AIN2</text>
<text x="99" y="219">22</text>
<text x="232.4" y="219">2</text>
<text x="235.9" y="217.2">1</text>
<text x="235.9" y="220.8">2</text>
<text x="68.4" y="226.1">5</text>
<text x="71.9" y="227.8">AO2</text>
<text x="89.6" y="224.3">AIN1</text>
<text x="99" y="222.5">21</text>
<text x="232.4" y="222.5">3</text>
<text x="235.9" y="224.3">3</text>
<text x="68.4" y="229.6">6</text>
<text x="68.4" y="233.1">7</text>
<text x="71.9" y="231.4">AO2</text>
<text x="89.2" y="231.4">STBY</text>
<text x="99" y="229.6">19</text>
<text x="68.4" y="236.6">8</text>
<text x="71.9" y="234.9">BO2</text>
<text x="71.9" y="238.4">BO2</text>
<text x="89.6" y="238.4">BIN1</text>
<text x="99" y="236.6">17</text>
<text x="87.6" y="245.5">PWMB</text>
<text x="89.6" y="241.9">BIN2</text>
<text x="99" y="243.7">15</text>
<text x="99" y="240.2">16</text>
<text x="66.3" y="247.2">11</text>
<text x="66.3" y="250.8">12</text>
<text x="71.9" y="249">BO1</text>
<text x="90.6" y="249">VM3</text>
<text x="99" y="250.8">13</text>
<text x="99" y="247.2">14</text>
<text x="71.9" y="252.5">BO1</text>
<text x="90.6" y="252.5">VM2</text>
</g>
<g font-size="3.2">
<text x="290.6" y="47.9">4</text>
<text x="294.1" y="49.7">GND</text>
<text x="317.7" y="53.2">10</text>
<text x="307" y="55">PGND</text>
<text x="68.4" y="219">3</text>
<text x="71.9" y="220.8">PGND1</text>
<text x="68.4" y="222.5">4</text>
<text x="71.9" y="224.3">PGND1</text>
<text x="99" y="233.1">18</text>
<text x="90.2" y="234.9">GND</text>
<text x="66.3" y="243.7">10</text>
<text x="68.4" y="240.2">9</text>
<text x="71.9" y="241.9">PGND2</text>
<text x="71.9" y="245.5">PGND2</text>
</g>
<g font-size="3.2" fill="#8d2323">
<text x="285" y="179.8">1</text>
<text x="285" y="183.4">2</text>
</g>
<g font-size="3.2" fill="#f00">
<text x="90.9" y="227.8">VCC</text>
<text x="99" y="226.1">20</text>
</g>
</svg>
